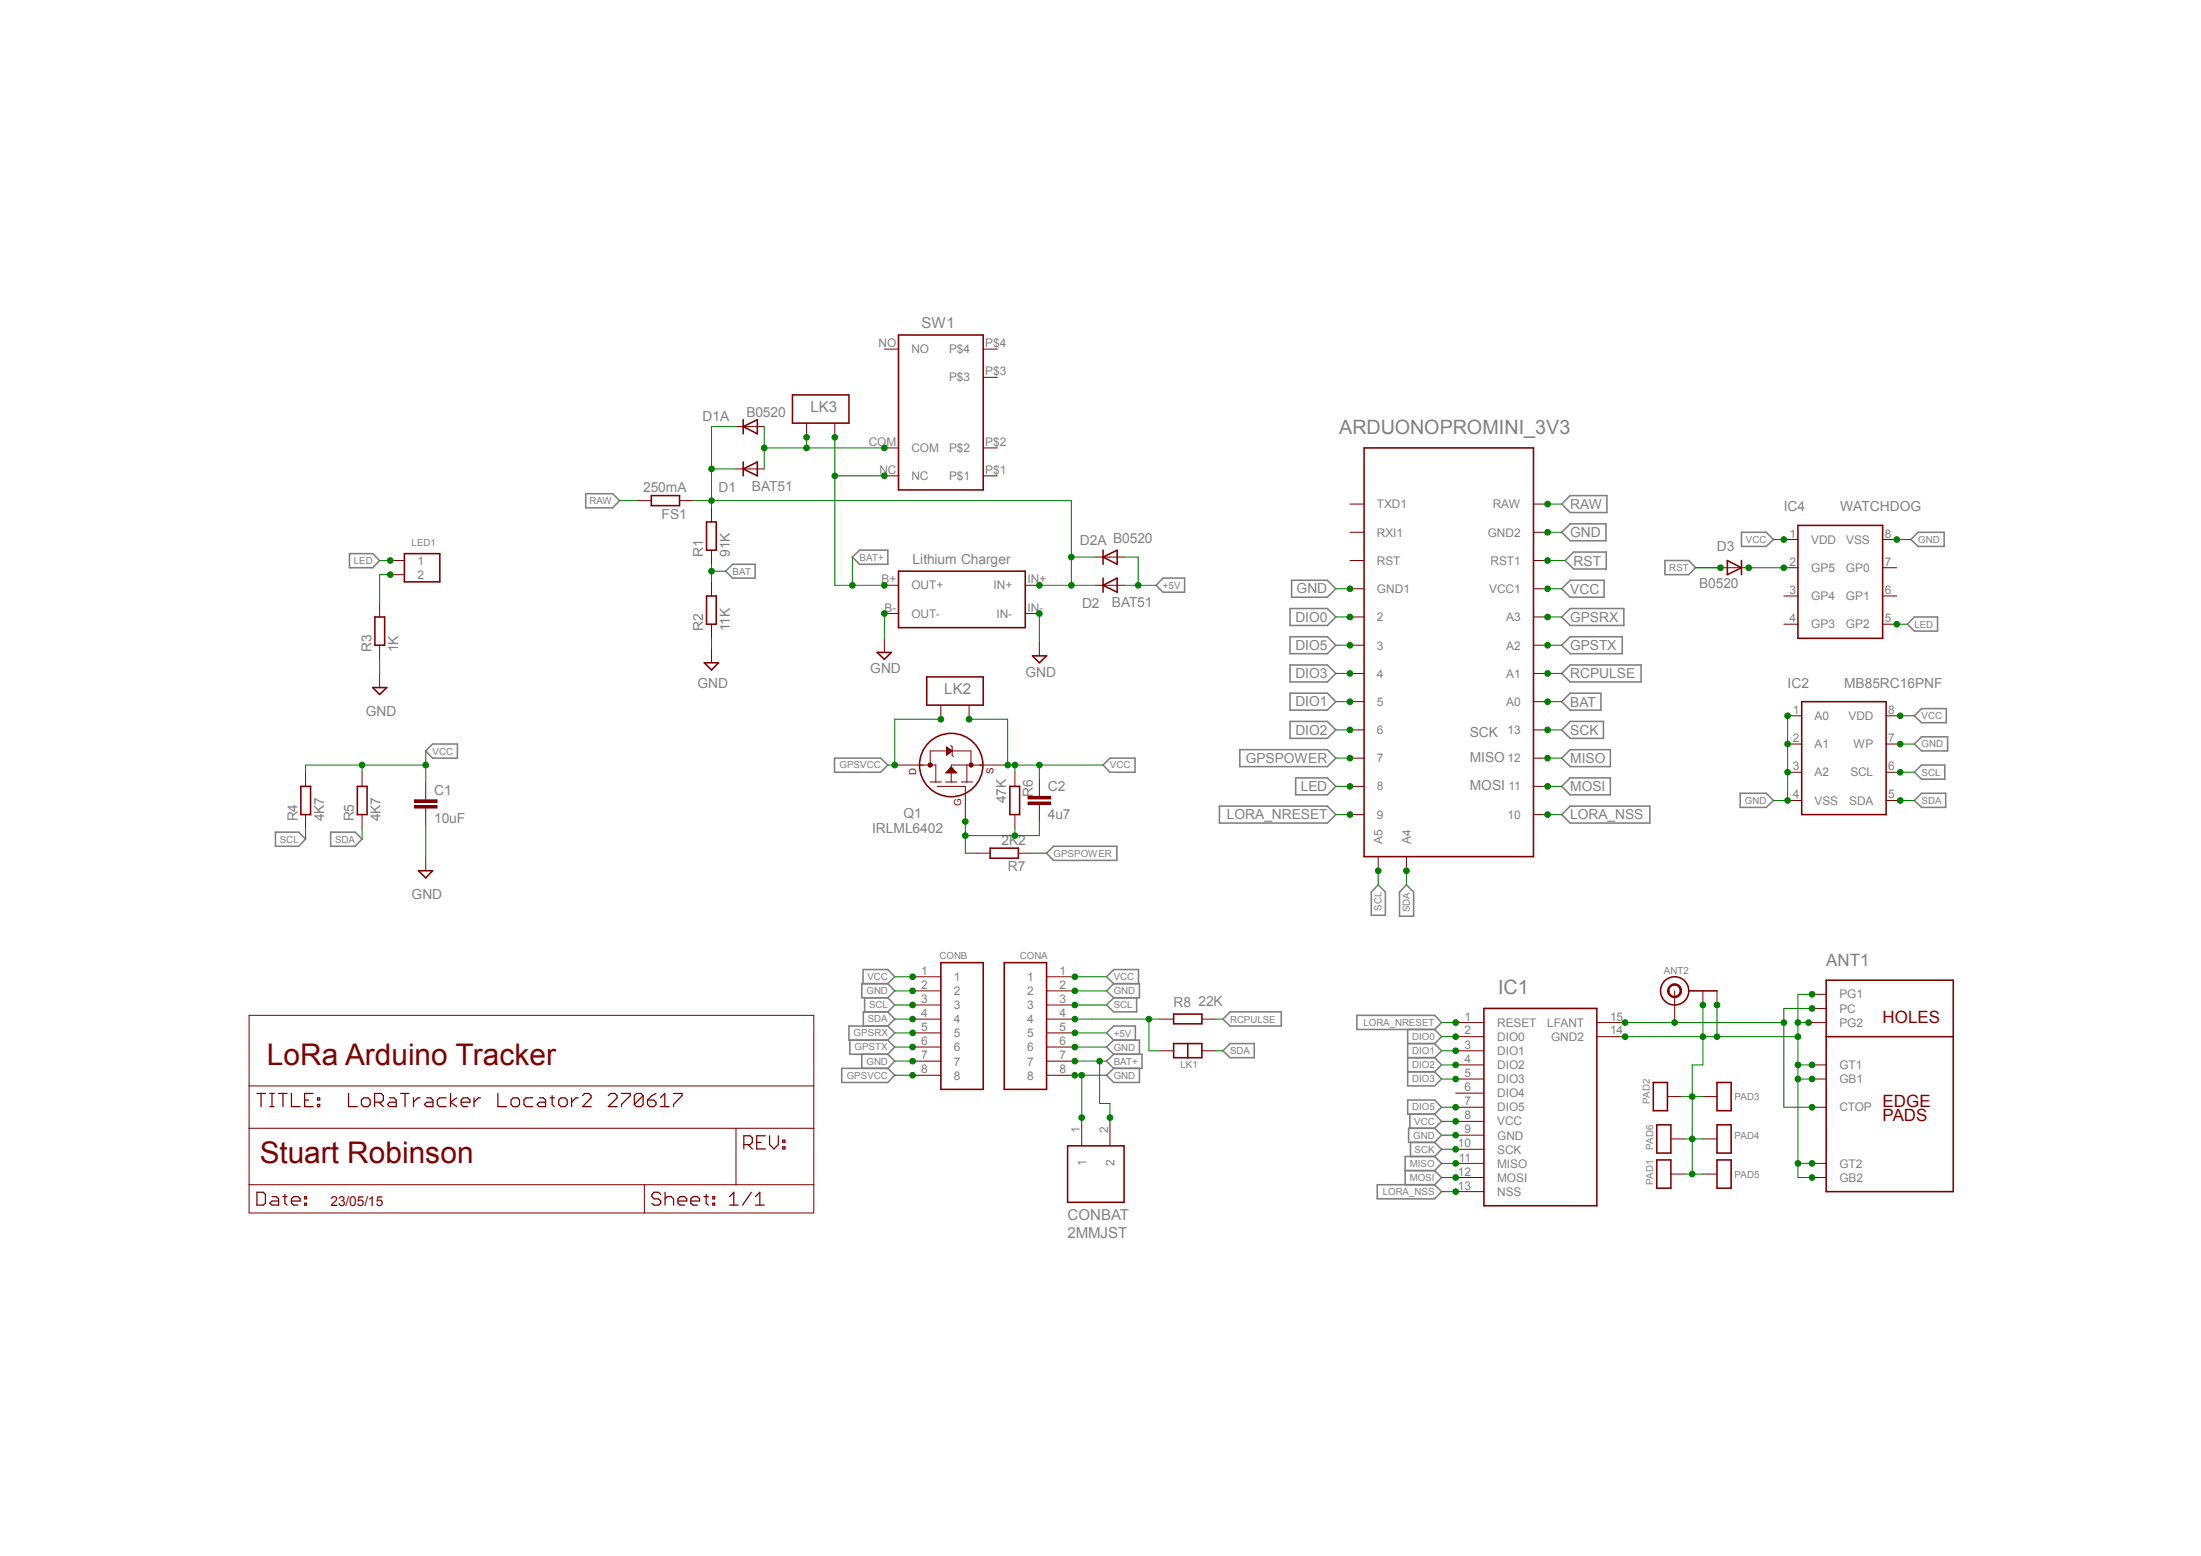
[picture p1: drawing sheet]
<svg xmlns="http://www.w3.org/2000/svg" width="297mm" height="210mm" viewBox="0 0 297 210" stroke-linecap="round" stroke-linejoin="round" font-family="sans-serif">
<g fill="none" stroke="#808080" stroke-width=".21">
<path d="M47.2 74.7h3.1l.9 .9-.9 1h-3.1zM79 66.6h3.7l.9 1-.9 .9h-3.7zM98.8 76.2h3.1v1.8h-3.1l-.9-.9zM115 75.2l1-.9h3.8v1.9h-3.8zM156.9 78h3v1.9h-3l-.9-.9zM174.3 78.3h4.8l1.2 1.2-1.2 1.1h-4.8zM210.7 71.8l1.2-1.1h4.8v2.3h-4.8zM210.7 79.5l1.2-1.2h4.6v2.3h-4.6zM210.7 68l1.2-1.1h4.9v2.3h-4.9zM211.2 75.6l1.1-1.1h4.4v2.3h-4.4zM224.7 75.6h3.2l.9 1-.9 1h-3.2zM235 71.8h3.3l1 1-1 .9h-3.3z"/>
<path d="M257.9 72.8l.9-1h3.5v1.9h-3.5zM174.1 82.1h5l1.2 1.2-1.2 1.1h-5zM174.1 85.9h5l1.2 1.2-1.2 1.1h-5zM174.1 89.7h5l1.2 1.2-1.2 1.1h-5zM174.1 93.6h5l1.2 1.1-1.2 1.1h-5zM174.1 97.4h5l1.2 1.1-1.2 1.2h-5zM210.7 83.3l1.2-1.2h7.2v2.3h-7.2zM210.7 87.1l1.2-1.2h7v2.3h-7zM210.7 94.7l1.2-1.1h4.1v2.2h-4.1zM210.7 98.5l1.2-1.1h4.5v2.3h-4.5zM210.7 90.9l1.2-1.2h9.5v2.3h-9.5zM258.3 96.6l1-1h3.3v1.9h-3.3z"/>
<path d="M258.3 83.3h3.2v1.9h-3.2l-.9-1zM37.2 112.3h3.1l.9 .9-.9 1h-3.1zM44.6 112.3h3.3l1 .9-1 1h-3.3zM57.4 101.3l1-.9h3.3v1.9h-3.3zM112.6 102.3h6.2l1 1-1 .9h-6.2zM141.2 115.1l1-.9h8.5v1.9h-8.5zM148.8 103.3l1-1h3.4v1.9h-3.4zM164.5 108.8h14.6l1.2 1.1-1.2 1.2h-14.6zM167.3 101.2h11.8l1.2 1.1-1.2 1.2h-11.8zM174.8 105h4.3l1.2 1.1-1.2 1.2h-4.3zM186 119.4l.9 1v3.1h-1.9v-3.1zM189.8 119.4l1 1v3.3h-2v-3.3z"/>
<path d="M210.7 109.9l1.2-1.1h10.7v2.3h-10.7zM210.7 106.1l1.2-1.1h5.4v2.3h-5.4zM210.7 102.3l1.2-1.1h5.4v2.3h-5.4zM234.8 107.1h3.5l1 .9-1 1h-3.5zM258.3 108l1-.9h3.3v1.9h-3.3zM258.3 100.4l1-1h3.5v1.9h-3.5zM258.3 104.2l1-.9h3.1v1.9h-3.1zM116.5 132.8v-1.9h3.3l.9 .9-.9 1M116.7 134.7v1.9M119.8 138.5h-5.2v1.9h5.2M119.8 132.8h-3.5v1.9h3.5M119.8 132.8l.9 .9-.9 1"/>
<path d="M119.8 138.5l.9 .9-.9 1M119.8 134.7l.9 .9-.9 1M119.8 136.6l.9 .9-.9 1M119.8 136.6h-3.3v1.9M150.3 132.8h3.5v1.9h-3.5M150.3 132.8l-1 .9 1 1M150.3 132.8l-1-1 1-.9h3.3v1.9M150.3 134.7l-1 .9 1 1h3.1v-1.9M165 137.5l1-.9h6.9v1.9h-6.9zM183.1 137h10.5l.9 1-.9 .9h-10.5zM189.9 138.9v7.7h3.7l.9-1-.9-.9M193.6 138.9l.9 1-.9 .9"/>
<path d="M113.6 144.2h6.2l.9 .9-.9 1h-6.2zM114.7 140.4v1.9h5.1M116.3 142.3v1.9M119.8 142.3l.9 .9-.9 1M119.8 140.4l.9 .9-.9 1M150.3 144.2l-1 .9 1 1h3.5v-1.9M150.3 142.3h3.8v1.9h-3.8M150.3 140.4h3.5v1.9M150.3 140.4l-1 .9 1 1M150.3 140.4l-1-1 1-.9h2.9v1.9M150.3 142.3l-1 .9 1 1M165 141.8l1-1h3.2v1.9h-3.2z"/>
<path d="M185.8 159.9h7.8l.9 .9-.9 1h-7.8zM189.6 158h4M189.9 148.5h3.7l.9 .9-.9 1h-3.7zM189.9 140.8h3.7M189.9 142.7h3.7M189.9 144.7h3.7M190.2 150.4v1.9M190.3 154.2v1.9M193.6 152.3l.9 .9-.9 1M193.6 152.3h-3.5v1.9h3.5M193.6 150.4l.9 .9-.9 1M193.6 142.7l.9 1-.9 1"/>
<path d="M193.6 158l.9 .9-.9 1M193.6 156.1h-4v3.8M193.6 156.1l.9 .9-.9 1M193.6 154.2l.9 .9-.9 1M193.6 140.8l.9 1-.9 .9"/>
</g>
<g fill="none" stroke="#800000" stroke-width=".21">
<path d="M95.3 70.4h1.3v3.9h-1.3zM50.3 92.8h1.9l-1 .9zM50.6 83.3h1.3v3.8h-1.3zM95 89.5h1.9l-.9 .9zM95.3 80.4h1.3v3.8h-1.3zM118.4 88.1h1.9l-1 .9zM127 129.9h5.7v17.1h-5.7zM135.5 129.9h5.7v17.1h-5.7zM158.4 136.9h3.8v1.3h-3.8zM223.1 146.1h1.9v3.8h-1.9zM223.6 151.8h1.9v3.8h-1.9zM223.6 156.5h1.9v3.9h-1.9z"/>
<path d="M231.7 146.1h1.9v3.8h-1.9zM231.7 151.8h1.9v3.8h-1.9zM231.7 156.5h1.9v3.9h-1.9z"/>
<circle cx="128.4" cy="103.3" r="4.3"/>
</g>
<g fill="none" stroke="#800000" stroke-width=".13">
<path d="M96 68.5v1.9M96 74.3v1.9M96 78.5v1.9M51.2 81.4v1.9M51.2 87.1v1.9M51.2 90.9v1.9M96 84.2v1.9M96 87.5v2M119.3 86.1v2M124.2 103.3h2.1v2.2M125.5 105.5h1.5M126.4 106.1h3.9v1"/>
<path d="M127.6 105.5h1.5M127.6 101.3h-2.1v2M127.7 100.8l.8 .5-.8 .6zM128 103.9h.2M128.3 100.6l.2 .2v1.1l.2 .2M128.4 103.5l.7 .8h-1.5zM128.4 104.3v1.2M128.6 101.3h2.4v2M129.7 105.5h1.5M130.5 103.3v2.2M132.5 103.3h-4.1v.2M33.6 137h76.2v26.7h-76.2z"/>
<path d="M123.1 131.8h3.9M123.1 133.7h3.9M123.1 135.6h3.9M123.1 137.5h3.9M123.1 139.4h3.9M141.2 131.8h3.8M141.2 133.7h3.8M141.2 135.6h3.8M141.2 137.5h3.8M141.2 139.4h3.8M156.5 137.5h1.9M162.2 137.5h1.9"/>
<path d="M33.6 152.3h76.2M33.6 159.9h76.2M33.6 146.6h76.2M87 159.9v3.8M99.3 152.3v7.6M123.1 141.3h3.9M123.1 143.2h3.9M123.1 145.1h3.9M141.2 141.3h3.8M141.2 143.2h3.8M141.2 145.1h3.8M225 148h1.9"/>
<path d="M225.5 153.7h1.9M225.5 158.5h1.9M229.8 148h1.9M229.8 153.7h1.9M229.8 158.5h1.9"/>
</g>
<g fill="none" stroke="#800000" stroke-width=".17">
<path d="M127.8 101.3h.2M128.3 101.3h.2M34.7 147.6h1.1M35.2 147.6v1.8M36.4 147.6h.6M36.4 149.4h.6M36.7 147.6v1.8M37.6 147.6h1.1M38.2 147.6v1.8M39.3 147.6v1.8h1.2M41.1 148.5h.6M42.2 147.6h-1.1v1.8h1.1"/>
<path d="M42.8 149.1h.3v.3h-.3zM42.8 148.2h.3v.3h-.3zM47 147.6v1.8h1.2M48.8 148.5l.3-.3h.6l.3 .3v.6l-.3 .3h-.6l-.3-.3zM50.5 148.8h.9l.3-.3v-.6l-.3-.3h-.9v1.8M51.1 148.8l.6 .6M52.6 148.2h.6l.3 .3v.9h-.9l-.3-.3 .3-.3h.9M54.1 147.6h1.1M54.7 147.6v1.8M55.8 148.2v1.2M56.7 148.2h-.3l-.6 .6M57.6 148.2h.5l.3 .3v.9h-.8l-.3-.3 .3-.3h.8"/>
<path d="M60.2 148.2h-.9l-.3 .3v.6l.3 .3h.9M60.8 147.6v1.8M61.6 148.2l-.8 .6 .8 .6M62.2 148.8h1.2v-.3l-.3-.3h-.6l-.3 .3v.6l.3 .3h.6M64 148.2v1.2M64.9 148.2h-.3l-.6 .6M67.2 147.6v1.8h1.2M69.3 148.2h.5l.3 .3v.6l-.3 .3h-.5l-.3-.3v-.6zM71.9 148.2h-.9l-.3 .3v.6l.3 .3h.9M72.8 148.2h.5l.3 .3v.9h-.8l-.3-.3 .3-.3h.8M74.2 148.2h.6M74.5 147.9v1.2l.3 .3"/>
<path d="M75.4 148.5l.3-.3h.5l.3 .3v.6l-.3 .3h-.5l-.3-.3zM77.1 148.2v1.2M78 148.2h-.3l-.6 .6M78.6 147.9l.3-.3h.6l.3 .3v.3l-1.2 1.2h1.2M82.1 147.9l.3-.3h.6l.3 .3v.3l-1.2 1.2h1.2M83.9 147.6h1.1v.3l-1.1 1.2v.3M86.8 147.9l-.3-.3h-.6l-.3 .3v1.2M86.8 147.9v1.2l-.3 .3h-.6l-.3-.3M86.8 147.9l-1.2 1.2M87.4 148.5h.8l.3 .3v.3l-.3 .3h-.5l-.3-.3zM88.5 147.6l-.5 .3-.6 .6M89.1 149.4h1.2"/>
<path d="M89.1 148.2l.6-.6v1.8M90.9 147.6h1.1v.3l-1.1 1.2v.3M100.4 154.5h.8l.3-.3v-.6l-.3-.3h-.8v1.8M100.9 154.5l.6 .6M102.1 154.2h.6M103.3 153.3h-1.2v1.8h1.2M103.8 153.3v1.2l.6 .6 .6-.6v-1.2M105.6 154.8h.3v.3h-.3zM105.6 153.9h.3v.3h-.3zM34.7 160.9h.8l.3 .3v1.2l-.3 .2h-.8zM36.7 161.5h.6l.3 .3v.8h-.9l-.3-.2 .3-.3h.9M38.2 161.5h.5"/>
<path d="M38.4 161.2v1.2l.3 .2M39.3 162.1h1.2v-.3l-.3-.3h-.6l-.3 .3v.6l.3 .2h.6M41.1 162.4h.3v.2h-.3zM41.1 161.5h.3v.3h-.3zM89.2 161.2l-.3-.3h-.6l-.3 .3v.3l.3 .3h.6l.3 .3v.3l-.3 .2h-.6l-.3-.2M89.7 161.8l.3-.3h.6l.3 .3v.8M89.7 160.9v1.7M91.5 162.1h1.2v-.3l-.3-.3h-.6l-.3 .3v.6l.3 .2h.6M93.2 162.1h1.2v-.3l-.3-.3h-.6l-.3 .3v.6l.3 .2h.6M95 161.5h.6M95.3 161.2v1.2l.3 .2M96.2 162.4h.2v.2h-.2z"/>
<path d="M96.2 161.5h.2v.3h-.2zM98.5 162.6h1.1M98.5 161.5l.5-.6v1.7M101.4 160.9l-1.2 1.7M101.9 162.6h1.2M101.9 161.5l.6-.6v1.7"/>
</g>
<path d="M128.2 103.9l.2-.2 .2 .2" fill="none" stroke="#800000" stroke-width=".38"/>
<path d="M128.1 104h.6" fill="none" stroke="#800000" stroke-width=".3"/>
<path d="M127.8 101v.7M127.8 104.2h1.1M128 101.1v.5l.3-.3h-.3M128 104.1h.7M128.1 101.2l.1 .1" fill="none" stroke="#800000" stroke-width=".25"/>
<circle cx="125.5" cy="103.3" r=".3" fill="#800000"/>
<circle cx="125.5" cy="103.3" r=".3" fill="none" stroke="#800000" stroke-width=".13"/>
<circle cx="131.1" cy="103.2" r=".29" fill="#800000"/>
<g fill="none" stroke="#800000" stroke-width=".13">
<path d="M99.3 57.6h3.8M119.3 47.1h1.9M132.7 47.1h1.9M132.7 50.9h1.9M99.3 63.3h3.8M119.3 60.5h1.9M119.3 64.2h1.9M132.7 60.5h1.9M132.7 64.2h1.9M147.9 75.2h3.8M147.9 79h3.8M48.9 104.2v1.9"/>
<path d="M48.9 109.9v1.9M55.9 108.7h3.1v.4h-3.1zM55.9 107.9h3.1v.4h-3.1zM57.4 105.6v2.3M57.4 109.1v2.2M57.4 115.6v1.9M120.7 103.3h3.8M130.3 107.1v3.8M131.7 115.1h1.9M132.2 103.3h3.8M136.9 104.2v1.9M136.9 109.9v1.9"/>
<path d="M137.4 115.1h1.9M138.7 108.2h3.1v.4h-3.1zM138.7 107.5h3.1v.3h-3.1zM140.3 105.2v2.2M140.3 108.6v2.3M244.5 136.1h1.9M244.5 134.2h1.9M244.5 138h1.9M244.5 149.4h1.9M244.5 143.7h1.9M244.5 145.6h1.9M244.5 157h1.9"/>
<path d="M244.5 158.9h1.9"/>
<circle cx="131.1" cy="103.2" r=".29"/>
</g>
<g fill="none" stroke="#800000" stroke-width=".21">
<path d="M100.3 57.6l1.9-1v1.9zM100.3 56.6v1.9M121.2 45.2h11.5v20.9h-11.5zM100.3 62.4v1.8M100.3 63.3l1.9-.9v1.8zM148.8 75.2l1.9-.9v1.9zM148.8 74.3v1.9M148.8 78v1.9M148.8 79l1.9-1v1.9zM48.2 106.1h1.3v3.8h-1.3zM56.5 117.5h1.9l-1 1zM133.6 114.5h3.8v1.3h-3.8z"/>
<path d="M136.3 106.1h1.3v3.8h-1.3zM227.9 133.7h3.8M246.4 132.3h17.2v28.5h-17.2zM246.4 139.9h17.2"/>
</g>
<path d="M55.9 108.9h3.1M55.9 108.1h3.1M138.7 108.4h3.1M138.7 107.7h3.1" fill="none" stroke="#800000" stroke-width=".34"/>
<path d="M225.3 133a.96 .96 0 0 1 1.5 .3 .96 .96 0 0 1-.6 1.4 .96 .96 0 0 1-1.2-1h.2a.75 .75 0 0 1 .9-.7 .75 .75 0 0 1 .5 1.1 .75 .75 0 0 1-1.1 .2l-.2-.3-.1-.3h-.2l.1-.4z" fill-rule="evenodd" fill="#800000"/>
<g fill="none" stroke="#800000" stroke-width=".13">
<path d="M108.8 57.1v1.9M112.6 57.1v1.9M52.7 75.6h1.9M52.7 77.6h1.9M86 67.6h1.9M91.7 67.6h1.9M119.3 79h1.9M138.3 79h2M182.2 68h1.9M182.2 71.8h1.9M182.2 75.6h1.9M182.2 79.5h1.9"/>
<path d="M206.9 68h1.9M206.9 71.8h1.9M206.9 75.6h1.9M206.9 79.5h1.9M232.2 76.6h3.8M240.7 76.6h1.9M240.7 72.8h1.9M254 76.6h1.9M254 72.8h1.9M119.3 82.8h1.9M127 95.2v1.9M130.8 95.2v1.9"/>
<path d="M138.3 82.8h2M140.3 86.6v1.9M182.2 83.3h1.9M182.2 87.1h1.9M182.2 90.9h1.9M182.2 94.7h1.9M182.2 98.5h1.9M206.9 83.3h1.9M206.9 87.1h1.9M206.9 90.9h1.9M206.9 94.7h1.9M206.9 98.5h1.9"/>
<path d="M240.7 80.4h1.9M240.7 84.2h1.9M241.2 96.6h1.9M254 80.4h1.9M254 84.2h1.9M254.5 96.6h1.9M41.2 104.2v1.9M41.2 109.9v1.9M182.2 102.3h1.9M182.2 106.1h1.9M182.2 109.9h1.9M186 115.6v1.9"/>
<path d="M189.8 115.6v1.9M206.9 102.3h1.9M206.9 106.1h1.9M206.9 109.9h1.9M241.2 100.4h1.9M241.2 104.2h1.9M241.2 108h1.9M254.5 100.4h1.9M254.5 104.2h1.9M254.5 108h1.9M196.4 138h3.8M196.4 139.9h3.8"/>
<path d="M215.5 138h3.8M215.5 139.9h3.8M225.3 133a.96 .96 0 0 1 1.5 .3 .96 .96 0 0 1-.6 1.4 .96 .96 0 0 1-1.2-1h.2a.75 .75 0 0 1 .9-.7 .75 .75 0 0 1 .5 1.1 .75 .75 0 0 1-1.1 .2l-.2-.3-.1-.3h-.2l.1-.4zM226 133.7v3.8M229.8 133.7v1.9M231.7 133.7v1.9M146 150.8v3.8M149.8 150.8v3.8M156.5 141.8h1.9M162.2 141.8h1.9M196.4 141.8h3.8M196.4 143.7h3.8"/>
<path d="M196.4 145.6h3.8M196.4 147.5h3.8M196.4 149.4h3.8M196.4 151.3h3.8M196.4 153.2h3.8M196.4 155.1h3.8M196.4 157h3.8M196.4 158.9h3.8M196.4 160.8h3.8"/>
</g>
<g fill="none" stroke="#800000" stroke-width=".21">
<path d="M106.9 53.3h7.7v3.8h-7.7zM54.6 74.7h4.8v3.8h-4.8zM87.9 66.9h3.8v1.3h-3.8zM121.2 77.1h17.1v7.6h-17.1zM184.1 60.5h22.8v55.1h-22.8zM233.1 75.6l1.9 1-1.9 1zM235 75.6v2M242.6 70.9h11.4v15.2h-11.4zM125.1 91.4h7.6v3.8h-7.6zM139.3 88.5h1.9l-.9 1zM243.1 94.7h11.4v15.2h-11.4zM40.6 106.1h1.3v3.8h-1.3z"/>
<path d="M200.2 136.1h15.3v26.6h-15.3zM144.1 154.6h7.6v7.7h-7.6zM158.4 140.8h3.8v1.9h-3.8zM160.3 140.8v1.9"/>
<circle cx="226" cy="133.7" r="1.91"/>
</g>
<path d="M52.7 77.6h-1.5v3.8" fill="none" stroke="#008000" stroke-width=".13"/>
<circle cx="52.7" cy="77.6" r=".38" fill="#008000"/>
<g fill="none" stroke="#008000" stroke-width=".13">
<path d="M208.8 71.8h1.9M51.2 89v1.9M96 86.1v1.4"/>
<circle cx="52.7" cy="77.6" r=".38"/>
</g>
<circle cx="208.8" cy="71.8" r=".38" fill="#008000"/>
<g fill="none" stroke="#008000" stroke-width=".13">
<path d="M180.3 79.5h1.9"/>
<circle cx="208.8" cy="71.8" r=".38"/>
</g>
<circle cx="182.2" cy="79.5" r=".38" fill="#008000"/>
<g fill="none" stroke="#008000" stroke-width=".13">
<path d="M145 145.1h1"/>
<circle cx="182.2" cy="79.5" r=".38"/>
</g>
<circle cx="145" cy="145.1" r=".38" fill="#008000"/>
<g fill="none" stroke="#008000" stroke-width=".13">
<path d="M149.3 145.1h-3.3v5.7"/>
<circle cx="145" cy="145.1" r=".38"/>
</g>
<circle cx="146" cy="150.8" r=".38" fill="#008000"/>
<circle cx="146" cy="150.8" r=".38" fill="none" stroke="#008000" stroke-width=".13"/>
<circle cx="146" cy="145.1" r=".38" fill="#008000"/>
<g fill="none" stroke="#008000" stroke-width=".13">
<path d="M145 141.3h4.3"/>
<circle cx="146" cy="145.1" r=".38"/>
</g>
<circle cx="145" cy="141.3" r=".38" fill="#008000"/>
<g fill="none" stroke="#008000" stroke-width=".13">
<path d="M145 133.7h4.3"/>
<circle cx="145" cy="141.3" r=".38"/>
</g>
<circle cx="145" cy="133.7" r=".38" fill="#008000"/>
<circle cx="145" cy="133.7" r=".38" fill="none" stroke="#008000" stroke-width=".13"/>
<circle cx="140.2" cy="82.8" r=".38" fill="#008000"/>
<g fill="none" stroke="#008000" stroke-width=".13">
<path d="M119.3 82.8v3.3M140.3 82.8v3.8M57.4 111.3v4.3"/>
<circle cx="140.2" cy="82.8" r=".38"/>
</g>
<circle cx="119.3" cy="82.8" r=".38" fill="#008000"/>
<g fill="none" stroke="#008000" stroke-width=".13">
<path d="M194.5 153.2h1.9"/>
<circle cx="119.3" cy="82.8" r=".38"/>
</g>
<circle cx="196.4" cy="153.2" r=".38" fill="#008000"/>
<g fill="none" stroke="#008000" stroke-width=".13">
<path d="M222.6 139.9h7.2v3.8h-1.5M226.9 148h2.9M227.4 153.7h2.4M228.3 148v5.7"/>
<circle cx="196.4" cy="153.2" r=".38"/>
</g>
<circle cx="228.3" cy="153.7" r=".38" fill="#008000"/>
<circle cx="228.3" cy="153.7" r=".38" fill="none" stroke="#008000" stroke-width=".13"/>
<circle cx="228.3" cy="148" r=".38" fill="#008000"/>
<g fill="none" stroke="#008000" stroke-width=".13">
<path d="M227.4 158.5h2.4M228.3 143.7v4.3M228.3 153.7v4.8"/>
<circle cx="228.3" cy="148" r=".38"/>
</g>
<circle cx="228.3" cy="158.5" r=".38" fill="#008000"/>
<g fill="none" stroke="#008000" stroke-width=".13">
<path d="M229.8 139.9h1.9M242.6 138h1.9M244.5 134.2h-1.9v24.7h1.9M242.6 143.7h1.9M242.6 145.6h1.9M242.6 157h1.9"/>
<circle cx="228.3" cy="158.5" r=".38"/>
</g>
<circle cx="242.6" cy="139.9" r=".38" fill="#008000"/>
<circle cx="242.6" cy="139.9" r=".38" fill="none" stroke="#008000" stroke-width=".13"/>
<circle cx="242.6" cy="157" r=".38" fill="#008000"/>
<circle cx="242.6" cy="157" r=".38" fill="none" stroke="#008000" stroke-width=".13"/>
<circle cx="242.6" cy="143.7" r=".38" fill="#008000"/>
<circle cx="242.6" cy="143.7" r=".38" fill="none" stroke="#008000" stroke-width=".13"/>
<circle cx="242.6" cy="145.6" r=".38" fill="#008000"/>
<circle cx="242.6" cy="145.6" r=".38" fill="none" stroke="#008000" stroke-width=".13"/>
<circle cx="242.6" cy="138" r=".38" fill="#008000"/>
<circle cx="242.6" cy="138" r=".38" fill="none" stroke="#008000" stroke-width=".13"/>
<circle cx="244.5" cy="134.2" r=".38" fill="#008000"/>
<circle cx="244.5" cy="134.2" r=".38" fill="none" stroke="#008000" stroke-width=".13"/>
<circle cx="244.1" cy="138" r=".38" fill="#008000"/>
<circle cx="244.1" cy="138" r=".38" fill="none" stroke="#008000" stroke-width=".13"/>
<circle cx="244.5" cy="143.7" r=".38" fill="#008000"/>
<circle cx="244.5" cy="143.7" r=".38" fill="none" stroke="#008000" stroke-width=".13"/>
<circle cx="244.5" cy="145.6" r=".38" fill="#008000"/>
<circle cx="244.5" cy="145.6" r=".38" fill="none" stroke="#008000" stroke-width=".13"/>
<circle cx="244.5" cy="157" r=".38" fill="#008000"/>
<circle cx="244.5" cy="157" r=".38" fill="none" stroke="#008000" stroke-width=".13"/>
<circle cx="244.5" cy="158.9" r=".38" fill="#008000"/>
<g fill="none" stroke="#008000" stroke-width=".13">
<path d="M229.8 135.6v4.3M231.7 135.6v4.3h10.9"/>
<circle cx="244.5" cy="158.9" r=".38"/>
</g>
<circle cx="229.8" cy="139.9" r=".38" fill="#008000"/>
<circle cx="229.8" cy="139.9" r=".38" fill="none" stroke="#008000" stroke-width=".13"/>
<circle cx="231.7" cy="139.9" r=".38" fill="#008000"/>
<circle cx="231.7" cy="139.9" r=".38" fill="none" stroke="#008000" stroke-width=".13"/>
<circle cx="231.7" cy="135.6" r=".38" fill="#008000"/>
<circle cx="231.7" cy="135.6" r=".38" fill="none" stroke="#008000" stroke-width=".13"/>
<circle cx="229.8" cy="135.6" r=".38" fill="#008000"/>
<g fill="none" stroke="#008000" stroke-width=".13">
<path d="M219.3 139.9h3.3"/>
<circle cx="229.8" cy="135.6" r=".38"/>
</g>
<circle cx="219.3" cy="139.9" r=".38" fill="#008000"/>
<g fill="none" stroke="#008000" stroke-width=".13">
<path d="M255.9 72.8h2"/>
<circle cx="219.3" cy="139.9" r=".38"/>
</g>
<circle cx="255.9" cy="72.8" r=".38" fill="#008000"/>
<g fill="none" stroke="#008000" stroke-width=".13">
<path d="M241.2 96.6v11.4h-1.9"/>
<circle cx="255.9" cy="72.8" r=".38"/>
</g>
<circle cx="241.2" cy="108" r=".38" fill="#008000"/>
<circle cx="241.2" cy="108" r=".38" fill="none" stroke="#008000" stroke-width=".13"/>
<circle cx="241.2" cy="104.2" r=".38" fill="#008000"/>
<circle cx="241.2" cy="104.2" r=".38" fill="none" stroke="#008000" stroke-width=".13"/>
<circle cx="241.2" cy="96.6" r=".38" fill="#008000"/>
<circle cx="241.2" cy="96.6" r=".38" fill="none" stroke="#008000" stroke-width=".13"/>
<circle cx="241.2" cy="100.4" r=".38" fill="#008000"/>
<g fill="none" stroke="#008000" stroke-width=".13">
<path d="M256.4 100.4h1.9"/>
<circle cx="241.2" cy="100.4" r=".38"/>
</g>
<circle cx="256.4" cy="100.4" r=".38" fill="#008000"/>
<g fill="none" stroke="#008000" stroke-width=".13">
<path d="M120.7 143.2h2.4"/>
<circle cx="256.4" cy="100.4" r=".38"/>
</g>
<circle cx="123.1" cy="143.2" r=".38" fill="#008000"/>
<g fill="none" stroke="#008000" stroke-width=".13">
<path d="M120.7 133.7h2.4"/>
<circle cx="123.1" cy="143.2" r=".38"/>
</g>
<circle cx="123.1" cy="133.7" r=".38" fill="#008000"/>
<g fill="none" stroke="#008000" stroke-width=".13">
<path d="M208.8 68h1.9"/>
<circle cx="123.1" cy="133.7" r=".38"/>
</g>
<circle cx="208.8" cy="68" r=".38" fill="#008000"/>
<g fill="none" stroke="#008000" stroke-width=".13">
<path d="M83.6 67.6h2.4M208.8 79.5h1.9"/>
<circle cx="208.8" cy="68" r=".38"/>
</g>
<circle cx="208.8" cy="79.5" r=".38" fill="#008000"/>
<g fill="none" stroke="#008000" stroke-width=".13">
<path d="M145 131.8h4.3"/>
<circle cx="208.8" cy="79.5" r=".38"/>
</g>
<circle cx="145" cy="131.8" r=".38" fill="#008000"/>
<g fill="none" stroke="#008000" stroke-width=".13">
<path d="M136 103.3h4.3M136.9 103.3v.9"/>
<circle cx="145" cy="131.8" r=".38"/>
</g>
<circle cx="136.9" cy="103.3" r=".38" fill="#008000"/>
<g fill="none" stroke="#008000" stroke-width=".13">
<path d="M148.8 103.3h-8.5v1.9"/>
<circle cx="136.9" cy="103.3" r=".38"/>
</g>
<circle cx="140.2" cy="103.3" r=".38" fill="#008000"/>
<circle cx="140.2" cy="103.3" r=".38" fill="none" stroke="#008000" stroke-width=".13"/>
<circle cx="136" cy="103.3" r=".38" fill="#008000"/>
<g fill="none" stroke="#008000" stroke-width=".13">
<path d="M130.8 97.1h5.2v6.2"/>
<circle cx="136" cy="103.3" r=".38"/>
</g>
<circle cx="130.8" cy="97.1" r=".38" fill="#008000"/>
<g fill="none" stroke="#008000" stroke-width=".13">
<path d="M48.9 103.3v.9M57.4 101.3v4.3M57.4 103.3h-16.2v.9"/>
<circle cx="130.8" cy="97.1" r=".38"/>
</g>
<circle cx="48.9" cy="103.3" r=".38" fill="#008000"/>
<circle cx="48.9" cy="103.3" r=".38" fill="none" stroke="#008000" stroke-width=".13"/>
<circle cx="57.4" cy="103.3" r=".38" fill="#008000"/>
<g fill="none" stroke="#008000" stroke-width=".13">
<path d="M194.5 151.3h1.9"/>
<circle cx="57.4" cy="103.3" r=".38"/>
</g>
<circle cx="196.4" cy="151.3" r=".38" fill="#008000"/>
<g fill="none" stroke="#008000" stroke-width=".13">
<path d="M239.3 72.8h1.4"/>
<circle cx="196.4" cy="151.3" r=".38"/>
</g>
<circle cx="240.7" cy="72.8" r=".38" fill="#008000"/>
<g fill="none" stroke="#008000" stroke-width=".13">
<path d="M256.4 96.6h1.9"/>
<circle cx="240.7" cy="72.8" r=".38"/>
</g>
<circle cx="256.4" cy="96.6" r=".38" fill="#008000"/>
<g fill="none" stroke="#008000" stroke-width=".13">
<path d="M120.7 131.8h2.4"/>
<circle cx="256.4" cy="96.6" r=".38"/>
</g>
<circle cx="123.1" cy="131.8" r=".38" fill="#008000"/>
<g fill="none" stroke="#008000" stroke-width=".13">
<path d="M208.8 83.3h1.9"/>
<circle cx="123.1" cy="131.8" r=".38"/>
</g>
<circle cx="208.8" cy="83.3" r=".38" fill="#008000"/>
<g fill="none" stroke="#008000" stroke-width=".13">
<path d="M120.7 139.4h2.4"/>
<circle cx="208.8" cy="83.3" r=".38"/>
</g>
<circle cx="123.1" cy="139.4" r=".38" fill="#008000"/>
<g fill="none" stroke="#008000" stroke-width=".13">
<path d="M208.8 87.1h1.9"/>
<circle cx="123.1" cy="139.4" r=".38"/>
</g>
<circle cx="208.8" cy="87.1" r=".38" fill="#008000"/>
<g fill="none" stroke="#008000" stroke-width=".13">
<path d="M120.7 141.3h2.4"/>
<circle cx="208.8" cy="87.1" r=".38"/>
</g>
<circle cx="123.1" cy="141.3" r=".38" fill="#008000"/>
<g fill="none" stroke="#008000" stroke-width=".13">
<path d="M180.3 109.9h1.9"/>
<circle cx="123.1" cy="141.3" r=".38"/>
</g>
<circle cx="182.2" cy="109.9" r=".38" fill="#008000"/>
<g fill="none" stroke="#008000" stroke-width=".13">
<path d="M194.5 138h1.9"/>
<circle cx="182.2" cy="109.9" r=".38"/>
</g>
<circle cx="196.4" cy="138" r=".38" fill="#008000"/>
<g fill="none" stroke="#008000" stroke-width=".13">
<path d="M180.3 106.1h1.9"/>
<circle cx="196.4" cy="138" r=".38"/>
</g>
<circle cx="182.2" cy="106.1" r=".38" fill="#008000"/>
<g fill="none" stroke="#008000" stroke-width=".13">
<path d="M51.2 75.6h1.5"/>
<circle cx="182.2" cy="106.1" r=".38"/>
</g>
<circle cx="52.7" cy="75.6" r=".38" fill="#008000"/>
<g fill="none" stroke="#008000" stroke-width=".13">
<path d="M255.9 84.2h1.5"/>
<circle cx="52.7" cy="75.6" r=".38"/>
</g>
<circle cx="255.9" cy="84.2" r=".38" fill="#008000"/>
<g fill="none" stroke="#008000" stroke-width=".13">
<path d="M180.3 102.3h1.9"/>
<circle cx="255.9" cy="84.2" r=".38"/>
</g>
<circle cx="182.2" cy="102.3" r=".38" fill="#008000"/>
<g fill="none" stroke="#008000" stroke-width=".13">
<path d="M208.8 75.6h2.4M139.3 115.1h1.9"/>
<circle cx="182.2" cy="102.3" r=".38"/>
</g>
<circle cx="208.8" cy="75.6" r=".38" fill="#008000"/>
<g fill="none" stroke="#008000" stroke-width=".13">
<path d="M228.8 76.6h3.4"/>
<circle cx="208.8" cy="75.6" r=".38"/>
</g>
<circle cx="232.2" cy="76.6" r=".38" fill="#008000"/>
<g fill="none" stroke="#008000" stroke-width=".13">
<path d="M223.6 138h2.4M244.5 136.1h-3.8v13.3h3.8"/>
<circle cx="232.2" cy="76.6" r=".38"/>
</g>
<circle cx="240.7" cy="138" r=".38" fill="#008000"/>
<circle cx="240.7" cy="138" r=".38" fill="none" stroke="#008000" stroke-width=".13"/>
<circle cx="244.5" cy="136.1" r=".38" fill="#008000"/>
<circle cx="244.5" cy="136.1" r=".38" fill="none" stroke="#008000" stroke-width=".13"/>
<circle cx="244.5" cy="149.4" r=".38" fill="#008000"/>
<g fill="none" stroke="#008000" stroke-width=".13">
<path d="M226 137.5v.5h14.7"/>
<circle cx="244.5" cy="149.4" r=".38"/>
</g>
<circle cx="226" cy="138" r=".38" fill="#008000"/>
<g fill="none" stroke="#008000" stroke-width=".13">
<path d="M219.3 138h4.3"/>
<circle cx="226" cy="138" r=".38"/>
</g>
<circle cx="219.3" cy="138" r=".38" fill="#008000"/>
<g fill="none" stroke="#008000" stroke-width=".13">
<path d="M145 143.2h3.4"/>
<circle cx="219.3" cy="138" r=".38"/>
</g>
<circle cx="145" cy="143.2" r=".38" fill="#008000"/>
<g fill="none" stroke="#008000" stroke-width=".13">
<path d="M149.3 143.2h-.9v5.7h1.4v1.9"/>
<circle cx="145" cy="143.2" r=".38"/>
</g>
<circle cx="149.8" cy="150.8" r=".38" fill="#008000"/>
<circle cx="149.8" cy="150.8" r=".38" fill="none" stroke="#008000" stroke-width=".13"/>
<circle cx="148.4" cy="143.2" r=".38" fill="#008000"/>
<g fill="none" stroke="#008000" stroke-width=".13">
<path d="M112.6 64.2v14.8h6.7M115 75.2v3.8"/>
<circle cx="148.4" cy="143.2" r=".38"/>
</g>
<circle cx="115" cy="79" r=".38" fill="#008000"/>
<g fill="none" stroke="#008000" stroke-width=".13">
<path d="M112.6 64.2h6.7"/>
<circle cx="115" cy="79" r=".38"/>
</g>
<circle cx="119.3" cy="64.2" r=".38" fill="#008000"/>
<circle cx="119.3" cy="64.2" r=".38" fill="none" stroke="#008000" stroke-width=".13"/>
<circle cx="119.3" cy="79" r=".38" fill="#008000"/>
<g fill="none" stroke="#008000" stroke-width=".13">
<path d="M112.6 59v5.2"/>
<circle cx="119.3" cy="79" r=".38"/>
</g>
<circle cx="112.6" cy="64.2" r=".38" fill="#008000"/>
<circle cx="112.6" cy="64.2" r=".38" fill="none" stroke="#008000" stroke-width=".13"/>
<circle cx="112.6" cy="59" r=".38" fill="#008000"/>
<g fill="none" stroke="#008000" stroke-width=".13">
<path d="M145 139.4h4.3"/>
<circle cx="112.6" cy="59" r=".38"/>
</g>
<circle cx="145" cy="139.4" r=".38" fill="#008000"/>
<g fill="none" stroke="#008000" stroke-width=".13">
<path d="M151.7 79h4.3M151.7 75.2h1.9v3.8"/>
<circle cx="145" cy="139.4" r=".38"/>
</g>
<circle cx="153.6" cy="79" r=".38" fill="#008000"/>
<g fill="none" stroke="#008000" stroke-width=".13">
<path d="M145 137.5h10"/>
<circle cx="153.6" cy="79" r=".38"/>
</g>
<circle cx="145" cy="137.5" r=".38" fill="#008000"/>
<g fill="none" stroke="#008000" stroke-width=".13">
<path d="M156.5 137.5h-1.5v4.3h1.5"/>
<circle cx="145" cy="137.5" r=".38"/>
</g>
<circle cx="155" cy="137.5" r=".38" fill="#008000"/>
<g fill="none" stroke="#008000" stroke-width=".13">
<path d="M119.8 103.3h.9"/>
<circle cx="155" cy="137.5" r=".38"/>
</g>
<circle cx="120.7" cy="103.3" r=".38" fill="#008000"/>
<g fill="none" stroke="#008000" stroke-width=".13">
<path d="M127 97.1h-6.3v6.2"/>
<circle cx="120.7" cy="103.3" r=".38"/>
</g>
<circle cx="127" cy="97.1" r=".38" fill="#008000"/>
<g fill="none" stroke="#008000" stroke-width=".13">
<path d="M120.7 145.1h2.4"/>
<circle cx="127" cy="97.1" r=".38"/>
</g>
<circle cx="123.1" cy="145.1" r=".38" fill="#008000"/>
<g fill="none" stroke="#008000" stroke-width=".13">
<path d="M103.1 57.6v5.7M108.8 60.5h10.5"/>
<circle cx="123.1" cy="145.1" r=".38"/>
</g>
<circle cx="103.1" cy="60.5" r=".38" fill="#008000"/>
<circle cx="103.1" cy="60.5" r=".38" fill="none" stroke="#008000" stroke-width=".13"/>
<circle cx="119.3" cy="60.5" r=".38" fill="#008000"/>
<g fill="none" stroke="#008000" stroke-width=".13">
<path d="M108.8 59v1.5h-5.7"/>
<circle cx="119.3" cy="60.5" r=".38"/>
</g>
<circle cx="108.8" cy="60.5" r=".38" fill="#008000"/>
<circle cx="108.8" cy="60.5" r=".38" fill="none" stroke="#008000" stroke-width=".13"/>
<circle cx="108.8" cy="59" r=".38" fill="#008000"/>
<g fill="none" stroke="#008000" stroke-width=".13">
<path d="M130.3 110.9v1.9h10v-1.9M136.9 111.8v1"/>
<circle cx="108.8" cy="59" r=".38"/>
</g>
<circle cx="136.9" cy="112.8" r=".38" fill="#008000"/>
<g fill="none" stroke="#008000" stroke-width=".13">
<path d="M130.3 112.8v2.3h1.4"/>
<circle cx="136.9" cy="112.8" r=".38"/>
</g>
<circle cx="130.3" cy="112.8" r=".38" fill="#008000"/>
<circle cx="130.3" cy="112.8" r=".38" fill="none" stroke="#008000" stroke-width=".13"/>
<circle cx="130.3" cy="110.9" r=".38" fill="#008000"/>
<g fill="none" stroke="#008000" stroke-width=".13">
<path d="M180.3 87.1h1.9"/>
<circle cx="130.3" cy="110.9" r=".38"/>
</g>
<circle cx="182.2" cy="87.1" r=".38" fill="#008000"/>
<g fill="none" stroke="#008000" stroke-width=".13">
<path d="M194.5 149.4h1.9"/>
<circle cx="182.2" cy="87.1" r=".38"/>
</g>
<circle cx="196.4" cy="149.4" r=".38" fill="#008000"/>
<g fill="none" stroke="#008000" stroke-width=".13">
<path d="M99.3 57.6h-3.3v10.9M96 63.3h3.3"/>
<circle cx="196.4" cy="149.4" r=".38"/>
</g>
<circle cx="96" cy="63.3" r=".38" fill="#008000"/>
<g fill="none" stroke="#008000" stroke-width=".13">
<path d="M140.3 79h7.6M147.9 75.2h-3.3v3.8"/>
<circle cx="96" cy="63.3" r=".38"/>
</g>
<circle cx="140.2" cy="79" r=".38" fill="#008000"/>
<g fill="none" stroke="#008000" stroke-width=".13">
<path d="M96 67.6h48.6v7.6"/>
<circle cx="140.2" cy="79" r=".38"/>
</g>
<circle cx="144.6" cy="75.2" r=".38" fill="#008000"/>
<circle cx="144.6" cy="75.2" r=".38" fill="none" stroke="#008000" stroke-width=".13"/>
<circle cx="144.6" cy="79" r=".38" fill="#008000"/>
<circle cx="144.6" cy="79" r=".38" fill="none" stroke="#008000" stroke-width=".13"/>
<circle cx="96" cy="67.6" r=".38" fill="#008000"/>
<g fill="none" stroke="#008000" stroke-width=".13">
<path d="M93.6 67.6h2.4M236 76.6h4.7"/>
<circle cx="96" cy="67.6" r=".38"/>
</g>
<circle cx="240.7" cy="76.6" r=".38" fill="#008000"/>
<circle cx="240.7" cy="76.6" r=".38" fill="none" stroke="#008000" stroke-width=".13"/>
<circle cx="236" cy="76.6" r=".38" fill="#008000"/>
<g fill="none" stroke="#008000" stroke-width=".13">
<path d="M256.4 108h1.9"/>
<circle cx="236" cy="76.6" r=".38"/>
</g>
<circle cx="256.4" cy="108" r=".38" fill="#008000"/>
<g fill="none" stroke="#008000" stroke-width=".13">
<path d="M48.9 111.8v1.4M189.8 117.5v1.9"/>
<circle cx="256.4" cy="108" r=".38"/>
</g>
<circle cx="189.8" cy="117.5" r=".38" fill="#008000"/>
<g fill="none" stroke="#008000" stroke-width=".13">
<path d="M120.7 137.5h2.4"/>
<circle cx="189.8" cy="117.5" r=".38"/>
</g>
<circle cx="123.1" cy="137.5" r=".38" fill="#008000"/>
<g fill="none" stroke="#008000" stroke-width=".13">
<path d="M256.4 104.2h1.9M164.1 141.8h.9"/>
<circle cx="123.1" cy="137.5" r=".38"/>
</g>
<circle cx="256.4" cy="104.2" r=".38" fill="#008000"/>
<g fill="none" stroke="#008000" stroke-width=".13">
<path d="M186 117.5v1.9"/>
<circle cx="256.4" cy="104.2" r=".38"/>
</g>
<circle cx="186" cy="117.5" r=".38" fill="#008000"/>
<g fill="none" stroke="#008000" stroke-width=".13">
<path d="M145 135.6h4.3"/>
<circle cx="186" cy="117.5" r=".38"/>
</g>
<circle cx="145" cy="135.6" r=".38" fill="#008000"/>
<g fill="none" stroke="#008000" stroke-width=".13">
<path d="M41.2 111.8v1.4M120.7 135.6h2.4"/>
<circle cx="145" cy="135.6" r=".38"/>
</g>
<circle cx="123.1" cy="135.6" r=".38" fill="#008000"/>
<g fill="none" stroke="#008000" stroke-width=".13">
<path d="M194.5 139.9h1.9"/>
<circle cx="123.1" cy="135.6" r=".38"/>
</g>
<circle cx="196.4" cy="139.9" r=".38" fill="#008000"/>
<g fill="none" stroke="#008000" stroke-width=".13">
<path d="M180.3 83.3h1.9"/>
<circle cx="196.4" cy="139.9" r=".38"/>
</g>
<circle cx="182.2" cy="83.3" r=".38" fill="#008000"/>
<g fill="none" stroke="#008000" stroke-width=".13">
<path d="M208.8 94.7h1.9"/>
<circle cx="182.2" cy="83.3" r=".38"/>
</g>
<circle cx="208.8" cy="94.7" r=".38" fill="#008000"/>
<g fill="none" stroke="#008000" stroke-width=".13">
<path d="M96 76.2v2.3M96 77.1h1.9"/>
<circle cx="208.8" cy="94.7" r=".38"/>
</g>
<circle cx="96" cy="77.1" r=".38" fill="#008000"/>
<g fill="none" stroke="#008000" stroke-width=".13">
<path d="M194.5 143.7h1.9"/>
<circle cx="96" cy="77.1" r=".38"/>
</g>
<circle cx="196.4" cy="143.7" r=".38" fill="#008000"/>
<g fill="none" stroke="#008000" stroke-width=".13">
<path d="M180.3 98.5h1.9"/>
<circle cx="196.4" cy="143.7" r=".38"/>
</g>
<circle cx="182.2" cy="98.5" r=".38" fill="#008000"/>
<g fill="none" stroke="#008000" stroke-width=".13">
<path d="M194.5 160.8h1.9"/>
<circle cx="182.2" cy="98.5" r=".38"/>
</g>
<circle cx="196.4" cy="160.8" r=".38" fill="#008000"/>
<g fill="none" stroke="#008000" stroke-width=".13">
<path d="M208.8 109.9h1.9"/>
<circle cx="196.4" cy="160.8" r=".38"/>
</g>
<circle cx="208.8" cy="109.9" r=".38" fill="#008000"/>
<g fill="none" stroke="#008000" stroke-width=".13">
<path d="M208.8 106.1h1.9"/>
<circle cx="208.8" cy="109.9" r=".38"/>
</g>
<circle cx="208.8" cy="106.1" r=".38" fill="#008000"/>
<g fill="none" stroke="#008000" stroke-width=".13">
<path d="M194.5 158.9h1.9"/>
<circle cx="208.8" cy="106.1" r=".38"/>
</g>
<circle cx="196.4" cy="158.9" r=".38" fill="#008000"/>
<g fill="none" stroke="#008000" stroke-width=".13">
<path d="M208.8 102.3h1.9"/>
<circle cx="196.4" cy="158.9" r=".38"/>
</g>
<circle cx="208.8" cy="102.3" r=".38" fill="#008000"/>
<g fill="none" stroke="#008000" stroke-width=".13">
<path d="M194.5 157h1.9"/>
<circle cx="208.8" cy="102.3" r=".38"/>
</g>
<circle cx="196.4" cy="157" r=".38" fill="#008000"/>
<g fill="none" stroke="#008000" stroke-width=".13">
<path d="M208.8 98.5h1.9"/>
<circle cx="196.4" cy="157" r=".38"/>
</g>
<circle cx="208.8" cy="98.5" r=".38" fill="#008000"/>
<g fill="none" stroke="#008000" stroke-width=".13">
<path d="M194.5 155.1h1.9"/>
<circle cx="208.8" cy="98.5" r=".38"/>
</g>
<circle cx="196.4" cy="155.1" r=".38" fill="#008000"/>
<g fill="none" stroke="#008000" stroke-width=".13">
<path d="M180.3 94.7h1.9"/>
<circle cx="196.4" cy="155.1" r=".38"/>
</g>
<circle cx="182.2" cy="94.7" r=".38" fill="#008000"/>
<g fill="none" stroke="#008000" stroke-width=".13">
<path d="M194.5 141.8h1.9"/>
<circle cx="182.2" cy="94.7" r=".38"/>
</g>
<circle cx="196.4" cy="141.8" r=".38" fill="#008000"/>
<g fill="none" stroke="#008000" stroke-width=".13">
<path d="M180.3 90.9h1.9"/>
<circle cx="196.4" cy="141.8" r=".38"/>
</g>
<circle cx="182.2" cy="90.9" r=".38" fill="#008000"/>
<g fill="none" stroke="#008000" stroke-width=".13">
<path d="M194.5 145.6h1.9"/>
<circle cx="182.2" cy="90.9" r=".38"/>
</g>
<circle cx="196.4" cy="145.6" r=".38" fill="#008000"/>
<g fill="none" stroke="#008000" stroke-width=".13">
<path d="M208.8 90.9h1.9M164.1 137.5h.9"/>
<circle cx="196.4" cy="145.6" r=".38"/>
</g>
<circle cx="208.8" cy="90.9" r=".38" fill="#008000"/>
<circle cx="208.8" cy="90.9" r=".38" fill="none" stroke="#008000" stroke-width=".13"/>
<g font-size="4" fill="#800000">
<text x="36" y="143.7">LoRa Arduino Tracker</text>
<text x="35.1" y="157">Stuart Robinson</text>
</g>
<g font-size="2.7" fill="#808080">
<text x="180.7" y="58.5">ARDUONOPROMINI_3V3</text>
<text x="202.1" y="134.2">IC1</text>
</g>
<text font-size="2.3" fill="#808080" x="246.4" y="130.4">ANT1</text>
<g font-size="2.3" fill="#800000">
<text x="254" y="138">HOLES</text>
<text x="254" y="149.4">EDGE</text>
<text x="254" y="151.3">PADS</text>
</g>
<g font-size="2" fill="#808080">
<text x="124.3" y="44.3">SW1</text>
<text x="109.3" y="55.7">LK3</text>
<text x="127.4" y="93.7">LK2</text>
<text x="144.1" y="167">2MMJST</text>
<text x="144.1" y="164.7">CONBAT</text>
</g>
<g font-size="1.9" fill="#808080">
<text x="94.8" y="56.9">D1A</text>
<text x="100.7" y="56.2">B0520</text>
<text x="86.8" y="66.4">250mA</text>
<text x="89.3" y="70">FS1</text>
<text x="96.9" y="66.4">D1</text>
<text x="101.5" y="66.2">BAT51</text>
<text x="211.9" y="68.7">RAW</text>
<text x="240.7" y="69">IC4</text>
<text x="248.3" y="69">WATCHDOG</text>
<text x="94.9" y="75.2" transform="rotate(-90 94.9 75.2)">R1</text>
<text x="98.5" y="75.2" transform="rotate(-90 98.5 75.2)">91K</text>
<text x="123.1" y="76.2">Lithium Charger</text>
<text x="145.7" y="73.5">D2A B0520</text>
<text x="211.9" y="72.5">GND</text>
<text x="212.3" y="76.3">RST</text>
<text x="231.7" y="74.3">D3</text>
<text x="146" y="82.1">D2</text>
<text x="150" y="81.9">BAT51</text>
<text x="174.8" y="83.9">DIO0</text>
<text x="175" y="80.1">GND</text>
<text x="211.9" y="80.1">VCC</text>
<text x="211.9" y="83.9">GPSRX</text>
<text x="229.3" y="79.3">B0520</text>
<text x="50.1" y="88.1" transform="rotate(-90 50.1 88.1)">R3</text>
<text x="53.7" y="88.1" transform="rotate(-90 53.7 88.1)">1K</text>
<text x="94.9" y="85.2" transform="rotate(-90 94.9 85.2)">R2</text>
<text x="98.5" y="85.2" transform="rotate(-90 98.5 85.2)">11K</text>
<text x="174.8" y="87.7">DIO5</text>
<text x="211.9" y="87.8">GPSTX</text>
<text x="94.1" y="92.8">GND</text>
<text x="117.4" y="90.9">GND</text>
<text x="138.4" y="91.4">GND</text>
<text x="174.8" y="95.3">DIO1</text>
<text x="174.8" y="91.5">DIO3</text>
<text x="211.9" y="95.4">BAT</text>
<text x="211.9" y="91.6">RCPULSE</text>
<text x="241.2" y="92.8">IC2</text>
<text x="248.8" y="92.8">MB85RC16PNF</text>
<text x="49.4" y="96.6">GND</text>
<text x="174.8" y="99.1">DIO2</text>
<text x="198.3" y="99.4">SCK</text>
<text x="211.9" y="99.2">SCK</text>
<text x="58.6" y="107.3">C1</text>
<text x="139.4" y="107.5" transform="rotate(-90 139.4 107.5)">R6</text>
<text x="141.4" y="106.8">C2</text>
<text x="168.1" y="103">GPSPOWER</text>
<text x="175.5" y="106.8">LED</text>
<text x="198.3" y="102.8">MISO</text>
<text x="198.3" y="106.6">MOSI</text>
<text x="211.9" y="106.8">MOSI</text>
<text x="211.9" y="103">MISO</text>
<text x="40.1" y="110.9" transform="rotate(-90 40.1 110.9)">R4</text>
<text x="43.7" y="110.9" transform="rotate(-90 43.7 110.9)">4K7</text>
<text x="47.8" y="110.9" transform="rotate(-90 47.8 110.9)">R5</text>
<text x="51.3" y="110.9" transform="rotate(-90 51.3 110.9)">4K7</text>
<text x="58.6" y="111.1">10uF</text>
<text x="117.7" y="112.5">IRLML6402</text>
<text x="121.9" y="110.4">Q1</text>
<text x="135.8" y="108.4" transform="rotate(-90 135.8 108.4)">47K</text>
<text x="141.4" y="110.6">4u7</text>
<text x="165.6" y="110.6">LORA_NRESET</text>
<text x="211.9" y="110.6">LORA_NSS</text>
<text x="135.1" y="114">2K2</text>
<text x="136" y="117.6">R7</text>
<text x="55.5" y="121.3">GND</text>
<text x="158.4" y="135.9">R8</text>
<text x="161.7" y="135.7">22K</text>
</g>
<text font-size="1.9" fill="#800000" x="44.6" y="162.7">23/05/15</text>
<g font-size="1.6" fill="#808080">
<text x="118.5" y="46.9">NO</text>
<text x="123" y="47.7">NO</text>
<text x="128.1" y="47.7">P$4</text>
<text x="132.9" y="46.9">P$4</text>
<text x="128.1" y="51.5">P$3</text>
<text x="132.9" y="50.6">P$3</text>
<text x="117.2" y="60.2">COM</text>
<text x="118.7" y="64">NC</text>
<text x="123" y="61">COM</text>
<text x="123" y="64.8">NC</text>
<text x="128.1" y="64.8">P$1</text>
<text x="128.1" y="61">P$2</text>
<text x="132.9" y="64">P$1</text>
<text x="132.9" y="60.2">P$2</text>
<text x="185.8" y="68.6">TXD1</text>
<text x="201.4" y="68.6">RAW</text>
<text x="56.3" y="76.2">1</text>
<text x="185.8" y="72.4">RXI1</text>
<text x="185.8" y="76.2">RST</text>
<text x="200.7" y="72.4">GND2</text>
<text x="201.1" y="76.2">RST1</text>
<text x="241.5" y="72.6">1</text>
<text x="241.5" y="76.3">2</text>
<text x="244.4" y="73.4">VDD</text>
<text x="244.4" y="77.2">GP5</text>
<text x="249.1" y="77.2">GP0</text>
<text x="249.1" y="73.4">VSS</text>
<text x="254.3" y="76.3">7</text>
<text x="254.3" y="72.6">8</text>
<text x="56.3" y="78.1">2</text>
<text x="119" y="78.7">B+</text>
<text x="119.3" y="82.6">B-</text>
<text x="123" y="79.5">OUT+</text>
<text x="123" y="83.4">OUT-</text>
<text x="134.1" y="79.5">IN+</text>
<text x="134.5" y="83.4">IN-</text>
<text x="138.6" y="78.7">IN+</text>
<text x="138.6" y="82.6">IN-</text>
<text x="185.8" y="80.1">GND1</text>
<text x="185.8" y="83.9">2</text>
<text x="201" y="80.1">VCC1</text>
<text x="203.2" y="83.9">A3</text>
<text x="241.5" y="80.1">3</text>
<text x="241.5" y="83.9">4</text>
<text x="244.4" y="81">GP4</text>
<text x="249.1" y="81">GP1</text>
<text x="254.3" y="83.9">5</text>
<text x="254.3" y="80.1">6</text>
<text x="185.8" y="87.7">3</text>
<text x="203.2" y="87.7">A2</text>
<text x="244.4" y="84.8">GP3</text>
<text x="249.1" y="84.8">GP2</text>
<text x="185.8" y="91.4">4</text>
<text x="185.8" y="95.3">5</text>
<text x="203.2" y="91.5">A1</text>
<text x="203.2" y="95.3">A0</text>
<text x="185.8" y="99.1">6</text>
<text x="203.4" y="99.1">13</text>
<text x="241.9" y="96.4">1</text>
<text x="241.9" y="100.2">2</text>
<text x="244.9" y="97.2">A0</text>
<text x="244.9" y="101">A1</text>
<text x="249.4" y="97.2">VDD</text>
<text x="250.1" y="101">WP</text>
<text x="254.8" y="100.2">7</text>
<text x="254.8" y="96.4">8</text>
<text x="185.8" y="102.9">7</text>
<text x="185.8" y="106.7">8</text>
<text x="203.4" y="102.9">12</text>
<text x="203.5" y="106.7">11</text>
<text x="241.9" y="103.9">3</text>
<text x="241.9" y="107.7">4</text>
<text x="244.9" y="104.8">A2</text>
<text x="249.7" y="104.8">SCL</text>
<text x="254.8" y="107.7">5</text>
<text x="254.8" y="103.9">6</text>
<text x="185.8" y="110.5">9</text>
<text x="186.6" y="113.9" transform="rotate(-90 186.6 113.9)">A5</text>
<text x="190.4" y="113.9" transform="rotate(-90 190.4 113.9)">A4</text>
<text x="203.4" y="110.5">10</text>
<text x="244.9" y="108.6">VSS</text>
<text x="249.5" y="108.6">SDA</text>
<text x="124.3" y="131.5">1</text>
<text x="143" y="131.5">1</text>
<text x="124.3" y="133.4">2</text>
<text x="124.3" y="135.3">3</text>
<text x="124.3" y="137.2">4</text>
<text x="128.7" y="132.4">1</text>
<text x="128.7" y="134.3">2</text>
<text x="128.7" y="136.2">3</text>
<text x="138.6" y="132.4">1</text>
<text x="138.6" y="134.3">2</text>
<text x="138.6" y="136.2">3</text>
<text x="143" y="133.4">2</text>
<text x="143" y="135.3">3</text>
<text x="143" y="137.2">4</text>
<text x="197.6" y="137.8">1</text>
<text x="217.3" y="137.8">15</text>
<text x="248.2" y="136.7">PC</text>
<text x="248.2" y="134.7">PG1</text>
<text x="124.3" y="139.1">5</text>
<text x="124.3" y="141.1">6</text>
<text x="124.3" y="143">7</text>
<text x="128.7" y="138.1">4</text>
<text x="128.7" y="140">5</text>
<text x="128.7" y="141.9">6</text>
<text x="128.7" y="143.8">7</text>
<text x="138.6" y="138.1">4</text>
<text x="138.6" y="140">5</text>
<text x="138.6" y="141.9">6</text>
<text x="138.6" y="143.8">7</text>
<text x="143" y="139.1">5</text>
<text x="143" y="141.1">6</text>
<text x="143" y="143">7</text>
<text x="197.6" y="139.6">2</text>
<text x="197.6" y="141.5">3</text>
<text x="197.6" y="143.4">4</text>
<text x="202" y="138.6">RESET</text>
<text x="202" y="140.5">DIO0</text>
<text x="202" y="142.4">DIO1</text>
<text x="208.8" y="138.6">LFANT</text>
<text x="209.3" y="140.5">GND2</text>
<text x="217.3" y="139.6">14</text>
<text x="248.2" y="138.6">PG2</text>
<text x="124.3" y="144.9">8</text>
<text x="128.7" y="145.7">8</text>
<text x="138.6" y="145.7">8</text>
<text x="143" y="144.9">8</text>
<text x="197.6" y="145.3">5</text>
<text x="197.6" y="147.2">6</text>
<text x="197.6" y="149.1">7</text>
<text x="202" y="144.3">DIO2</text>
<text x="202" y="146.2">DIO3</text>
<text x="202" y="148.1">DIO4</text>
<text x="202" y="150">DIO5</text>
<text x="248.2" y="150">CTOP</text>
<text x="248.2" y="144.3">GT1</text>
<text x="248.2" y="146.2">GB1</text>
<text x="145.7" y="152.9" transform="rotate(-90 145.7 152.9)">1</text>
<text x="149.5" y="152.9" transform="rotate(-90 149.5 152.9)">2</text>
<text x="196.7" y="154.9">10</text>
<text x="197.6" y="151">8</text>
<text x="197.6" y="153">9</text>
<text x="202" y="151.9">VCC</text>
<text x="202" y="153.8">GND</text>
<text x="202" y="155.7">SCK</text>
<text x="146.6" y="157.3" transform="rotate(-90 146.6 157.3)">1</text>
<text x="150.4" y="157.3" transform="rotate(-90 150.4 157.3)">2</text>
<text x="196.7" y="158.7">12</text>
<text x="196.7" y="160.6">13</text>
<text x="196.8" y="156.8">11</text>
<text x="202" y="157.6">MISO</text>
<text x="202" y="159.5">MOSI</text>
<text x="202" y="161.4">NSS</text>
<text x="248.2" y="157.6">GT2</text>
<text x="248.2" y="159.5">GB2</text>
</g>
<g font-size="1.3" fill="#808080">
<text x="79.5" y="68">RAW</text>
<text x="47.8" y="76.1">LED</text>
<text x="55.5" y="73.7">LED1</text>
<text x="98.8" y="77.6">BAT</text>
<text x="116" y="75.6">BAT+</text>
<text x="225.3" y="77.1">RST</text>
<text x="235.6" y="73.3">VCC</text>
<text x="258.8" y="73.3">GND</text>
<text x="156.9" y="79.5">+5V</text>
<text x="258.3" y="84.7">LED</text>
<text x="58.4" y="101.9">VCC</text>
<text x="259.3" y="100.9">GND</text>
<text x="259.3" y="97.1">VCC</text>
<text x="113.3" y="103.7">GPSVCC</text>
<text x="149.8" y="103.7">VCC</text>
<text x="259.3" y="104.7">SCL</text>
<text x="37.8" y="113.7">SCL</text>
<text x="45.2" y="113.7">SDA</text>
<text x="235.5" y="108.5">GND</text>
<text x="259.3" y="108.5">SDA</text>
<text x="142.2" y="115.6">GPSPOWER</text>
<text x="186.4" y="122.9" transform="rotate(-90 186.4 122.9)">SCL</text>
<text x="190.2" y="123.1" transform="rotate(-90 190.2 123.1)">SDA</text>
<text x="126.8" y="129.4">CONB</text>
<text x="137.6" y="129.4">CONA</text>
<text x="224.5" y="131.4">ANT2</text>
<text x="116.9" y="134.2">GND</text>
<text x="117.1" y="132.2">VCC</text>
<text x="117.1" y="138">SDA</text>
<text x="117.3" y="136.1">SCL</text>
<text x="150.3" y="134.2">GND</text>
<text x="150.3" y="132.3">VCC</text>
<text x="150.3" y="136.1">SCL</text>
<text x="115.2" y="139.9">GPSRX</text>
<text x="115.3" y="141.8">GPSTX</text>
<text x="116.9" y="143.7">GND</text>
<text x="150.3" y="141.8">GND</text>
<text x="150.3" y="143.7">BAT+</text>
<text x="150.3" y="139.9">+5V</text>
<text x="166" y="142.3">SDA</text>
<text x="166" y="138">RCPULSE</text>
<text x="184" y="138.5">LORA_NRESET</text>
<text x="190.5" y="140.4">DIO0</text>
<text x="190.5" y="142.2">DIO1</text>
<text x="114.3" y="145.6">GPSVCC</text>
<text x="150.3" y="145.6">GND</text>
<text x="159.3" y="144.2">LK1</text>
<text x="190.5" y="149.9">DIO5</text>
<text x="190.5" y="144.1">DIO2</text>
<text x="190.5" y="146">DIO3</text>
<text x="222.6" y="149" transform="rotate(-90 222.6 149)">PAD2</text>
<text x="234.1" y="148.5">PAD3</text>
<text x="190.7" y="153.7">GND</text>
<text x="190.8" y="151.8">VCC</text>
<text x="190.9" y="155.6">SCK</text>
<text x="223.1" y="155.2" transform="rotate(-90 223.1 155.2)">PAD6</text>
<text x="234.1" y="153.7">PAD4</text>
<text x="186.6" y="161.3">LORA_NSS</text>
<text x="190.2" y="159.4">MOSI</text>
<text x="190.2" y="157.5">MISO</text>
<text x="223.1" y="159.9" transform="rotate(-90 223.1 159.9)">PAD1</text>
<text x="234.1" y="158.9">PAD5</text>
</g>
<g font-size="1.3" fill="#800000">
<text x="123.6" y="104.6" transform="rotate(-90 123.6 104.6)">D</text>
<text x="134.1" y="104.5" transform="rotate(-90 134.1 104.5)">S</text>
<text x="129.7" y="108.8" transform="rotate(-90 129.7 108.8)">G</text>
</g>
</svg>
